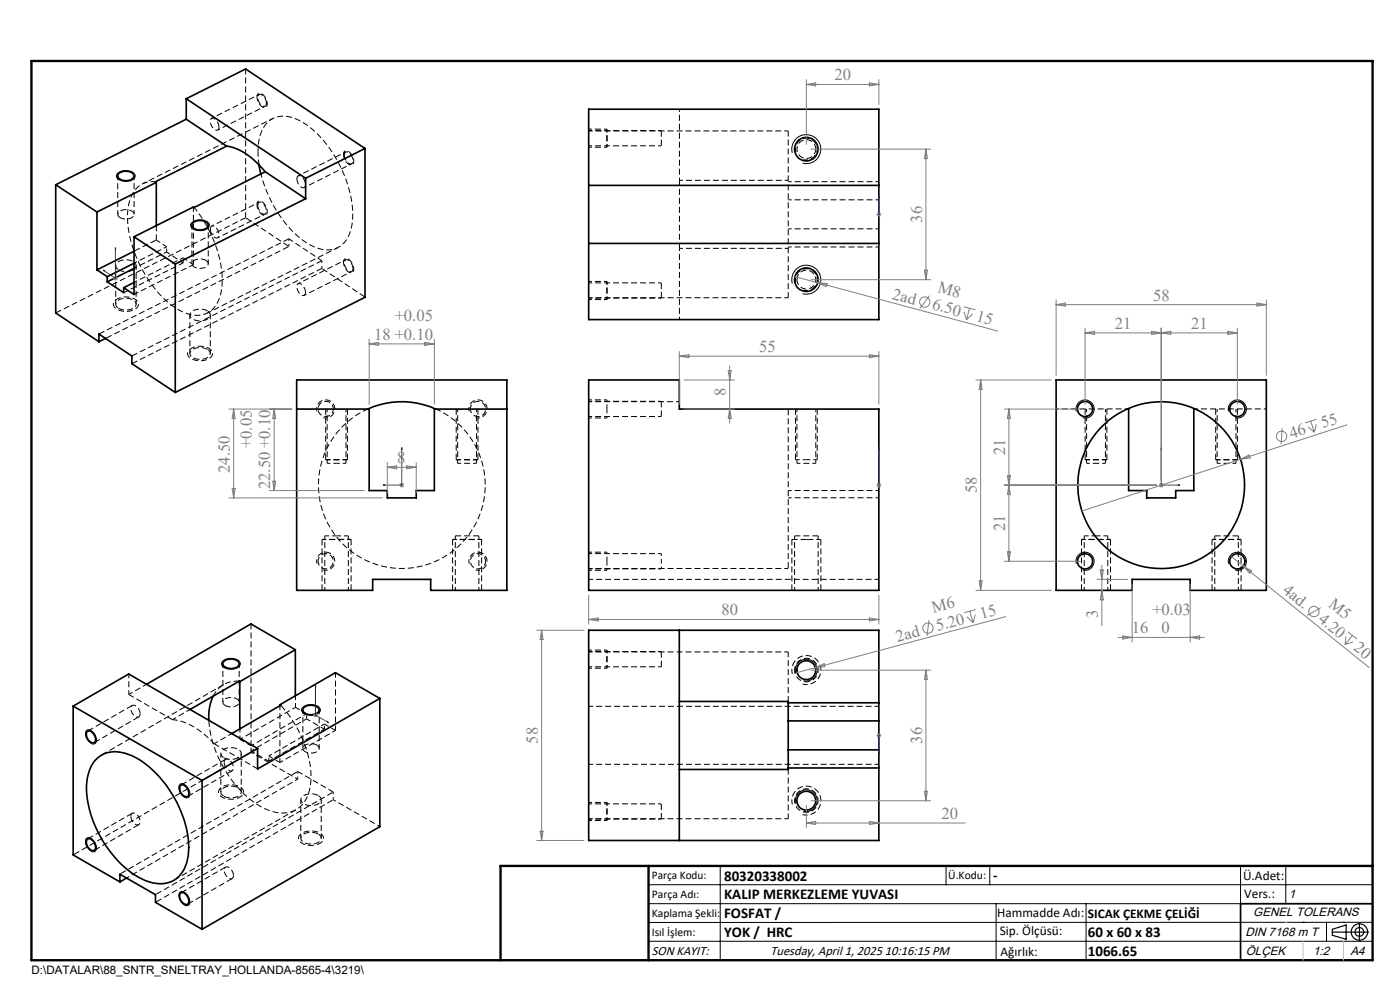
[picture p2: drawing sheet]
<svg xmlns="http://www.w3.org/2000/svg" width="297mm" height="210mm" viewBox="0 0 297 210" stroke-linecap="round" stroke-linejoin="round" font-family="sans-serif">
<g fill="none" stroke="#000" stroke-width=".21" stroke-dasharray="1.3 .6" stroke-linecap="butt">
<path d="M46.5 26.9a.63 .63 0 0 1-.6 .8 .63 .63 0 0 1-.7-.5 1.68 1.68 0 0 1-.3-2.1 1.44 1.44 0 0 1 1.5 1.6l.1 .2M56.5 21.9a.63 .63 0 0 1-.5 .7 .63 .63 0 0 1-.7-.5 1.68 1.68 0 0 1-.4-2 1.44 1.44 0 0 1 1.6 1.5v.3M63 37.9a.63 .63 0 0 1 .5-.7 .63 .63 0 0 1 .7 .5 1.68 1.68 0 0 1 .4 2.1 1.44 1.44 0 0 1-1.6-1.6v-.3M73 32.9a.63 .63 0 0 1 .6-.7 .63 .63 0 0 1 .7 .4 1.68 1.68 0 0 1 .3 2.1 1.44 1.44 0 0 1-1.5-1.5l-.1-.3M140.3 30.9v-3.2M44.6 48.6a.63 .63 0 0 1 .5-.7 .63 .63 0 0 1 .8 .4 1.68 1.68 0 0 1 .3 2.1 1.44 1.44 0 0 1-1.6-1.5v-.3M52.1 46.2l-40.3 20.2M54.7 43.5a.63 .63 0 0 1 .5-.7 .63 .63 0 0 1 .7 .5 1.68 1.68 0 0 1 .4 2.1 1.44 1.44 0 0 1-1.6-1.6v-.3M68.3 56.9l-40.3 20.2M68.3 55.3l-40.3 20.2M74.9 57a.63 .63 0 0 1-.5 .7 .63 .63 0 0 1-.8-.5 1.68 1.68 0 0 1-.3-2.1 1.44 1.44 0 0 1 1.6 1.6v.3M21 70.8l40.3-20.1"/>
<path d="M64.8 62a.63 .63 0 0 1-.5 .7 .63 .63 0 0 1-.7-.4 1.68 1.68 0 0 1-.4-2.1 1.44 1.44 0 0 1 1.6 1.5v.3M140.3 63.2v-3.2M69.1 86.7v10.8M73.7 97.5v-10.8M96.8 86.7v10.8M101.4 97.5v-10.8M128.8 86.7v.5M140.3 88.4v-3.3M168.8 86.7v10.8M171.1 97.5h-.5M173.4 97.5v-10.8M230.2 86.7v10.8"/>
<path d="M234.8 97.5v-10.8M257.9 86.7v10.8M262.5 97.5v-10.8M68.3 114.4v10.8M68.3 114.4h.1M96 114.4v10.8M96 114.4h.1M101.6 113.7h-5M128.8 119.1v.4M168 114.4h3.1M168 114.4v10.8M171.1 114.4h.5"/>
<path d="M173.6 113.7h-5M229.4 114.4v10.8M257.1 114.4v10.8M262.7 113.7h-5M74.5 125.2v-10.8M102.2 125.2v-10.8M174.1 125.2v-10.8M235.6 125.2v-10.8M263.3 125.2v-10.8M20 157.5l9.4-5.4M28 149.6l-9.4 5.5M29.7 151.4a1.62 1.62 0 0 0-1.7-1.7 1.71 1.71 0 0 0 1.3 2.4l.3-.2 .1-.5"/>
<path d="M47.5 145.2l-26 15M53.3 159.3v.3M140.3 141.4v-3.2M27.8 173.1a1.62 1.62 0 0 0 1.7 1.8 1.71 1.71 0 0 0-1.3-2.4l-.3 .2-.1 .4M28 172.5l-9.4 5.4M39.8 168.9l9.4-5.4M47.6 161.7a1.62 1.62 0 0 0 1.7 1.8 1.71 1.71 0 0 0-1.3-2.5l-.3 .2-.1 .5M47.8 161.1l-9.4 5.4M140.3 173.7v-3.2M20 180.4l9.4-5.5M36.9 186.7l25.9-14.9M39.8 191.8l9.4-5.4"/>
<path d="M47.8 183.9l-9.4 5.5M49.5 185.7a1.62 1.62 0 0 0-1.7-1.7 1.71 1.71 0 0 0 1.3 2.4l.3-.2 .1-.5"/>
</g>
<path d="M61.3 50.7v1.6M68.3 55.3v1.6M128.8 87.2v1.5M128.8 119.5v1.5M140.3 119.1v-1.7M140.3 120.7v-1.6M63.2 163.6v1.7M70.7 168v1.6" fill="none" stroke="#000" stroke-width=".21" stroke-dasharray="1.3 .6" stroke-dashoffset=".8" stroke-linecap="butt"/>
<g fill="none" stroke="#000" stroke-width=".21" stroke-dasharray="1.3 .6" stroke-dashoffset="-.1" stroke-linecap="butt">
<path d="M25.1 57.2a.99 .99 0 0 1-.5-1.1 .99 .99 0 0 1 .9-.8 2.81 2.81 0 0 1 3.3 .8 1.35 1.35 0 0 1-1.5 1.5h-1.2l-1-.4M33.2 50.9l-4.8 2.4M61.3 52.3l-9.2-6.1M22.4 71.8l38.9-19.5M25.1 65.3a.99 .99 0 0 1-.5-1.1 .99 .99 0 0 1 .9-.7 2.81 2.81 0 0 1 3.3 .7 1.35 1.35 0 0 1-1.5 1.5h-1.2l-1-.4M44.1 66a.99 .99 0 0 1 .5 1.1 .99 .99 0 0 1-1 .8 2.81 2.81 0 0 1-3.3-.8 1.35 1.35 0 0 1 1.5-1.5h1.3l1 .4M44.1 74.2a.99 .99 0 0 1 .5 1.1 .99 .99 0 0 1-1 .7 2.81 2.81 0 0 1-3.3-.7 1.35 1.35 0 0 1 1.5-1.5h1.3l1 .4M77.5 63l-9.2-6.1M167.2 120.6v-33.9M44.3 152.8a24 24 0 0 0 11.2 18.4 7.4 7.4 0 0 0 7.5 .4 7.8 7.8 0 0 0 3-7.1 24.2 24.2 0 0 0-6.4-14.9M47.5 160.7a.98 .98 0 0 1-.6-1 .98 .98 0 0 1 .8-.9 2.74 2.74 0 0 1 3.5 .9 1.58 1.58 0 0 1-1.8 1.4l-1.2-.1-.7-.3M47.5 168.9a.98 .98 0 0 1-.6-1 .98 .98 0 0 1 .8-.9 2.74 2.74 0 0 1 3.5 .9 1.58 1.58 0 0 1-1.8 1.3h-1.2l-.7-.3"/>
<path d="M67.5 168.7a.98 .98 0 0 1 .6 1.1 .98 .98 0 0 1-.8 .8 2.74 2.74 0 0 1-3.5-.8 1.58 1.58 0 0 1 1.8-1.4h.8l1.1 .3M67.5 176.9a.98 .98 0 0 1 .6 1 .98 .98 0 0 1-.8 .9 2.74 2.74 0 0 1-3.5-.9 1.58 1.58 0 0 1 1.8-1.3h.8l1.1 .3"/>
</g>
<g fill="none" stroke="#000" stroke-width=".21" stroke-dasharray="1.3 .6" stroke-dashoffset=".5" stroke-linecap="butt">
<path d="M54.7 32.1a7.8 7.8 0 0 1 2.9-6.8 6.2 6.2 0 0 1 6.3 .5 24.6 24.6 0 0 1 10.2 14.5 14.3 14.3 0 0 1-.3 10.1 5.1 5.1 0 0 1-7.1 2 20.9 20.9 0 0 1-9.6-10.5l-.8-2-.9-3M167.2 38.2h-23.1M167.2 38.5h19.2M28.4 59.9l10.4-5.2M35.3 53.4v-1M38.8 55.8v-1.1M144.1 52.7h23.1M167.2 42.4h19.2M186.4 48.5h-19.2M186.4 52.4h-19.2M97.1 98.3h4M144.1 85.2h-19.2"/>
<path d="M169.1 98.3h4M258.2 98.3h4M167.2 104.1h19.2M167.2 105.6h19.2M50.9 156.8v-2.2M53.3 159.3v-1.1M62.7 150l-11.8 6.8M65 152.5l-11.7 6.8M65 151.4l-11.7 6.8M65 152.5v-1.1M68.8 154.7v-1.1M57 161.5v-1.1"/>
<path d="M57 160.4l11.8-6.8M57 161.5l11.8-6.8M59.4 161.7l11.8-6.8"/>
</g>
<g fill="none" stroke="#000" stroke-width=".21" stroke-dasharray="1.3 .6" stroke-dashoffset=".3" stroke-linecap="butt">
<path d="M54.5 20.6a2.25 2.25 0 0 0 1.7 2.2 1.31 1.31 0 0 0 .2-1.9 1.28 1.28 0 0 0-1.7-1l-.2 .7M72.9 32.8a2.25 2.25 0 0 0 1.7 2.2 1.31 1.31 0 0 0 .2-1.9 1.28 1.28 0 0 0-1.7-1l-.2 .7M170.5 33.8a2.31 2.31 0 0 0 2.9-2 2.31 2.31 0 0 0-2.5-2.5 2.31 2.31 0 0 0-2.1 2.9M35.3 52.4l-2.1-1.5M41 56.1l-2.2-1.4M54.5 43.4a2.25 2.25 0 0 0 1.7 2.3 1.31 1.31 0 0 0 .2-2 1.28 1.28 0 0 0-1.7-.9l-.2 .6M72.9 55.6a2.25 2.25 0 0 0 1.7 2.3 1.31 1.31 0 0 0 .2-1.9 1.28 1.28 0 0 0-1.7-1l-.2 .6M26.3 62.1l12.5-6.3M28.4 62.4l12.6-6.3M170.5 61.5a2.31 2.31 0 0 0 2.9-2 2.31 2.31 0 0 0-2.5-2.5 2.31 2.31 0 0 0-2.1 2.9M70.7 86.7a1.62 1.62 0 0 1-2.3 1.5 1.62 1.62 0 0 1-.3-2.7 1.62 1.62 0 0 1 2.6 .9v.3M73.7 97.5h-4.6"/>
<path d="M99.8 86.7a1.62 1.62 0 0 1 2.3-1.4 1.62 1.62 0 0 1 .3 2.7 1.62 1.62 0 0 1-2.6-.9v-.4M101.4 97.5h-4.6M234.8 97.5h-4.6M262.5 97.5h-4.6M67.5 119.1a1.62 1.62 0 0 1 2.3-1.5 1.62 1.62 0 0 1 .3 2.7 1.62 1.62 0 0 1-2.6-.9v-.3M71.4 113.7h-2.5M73.9 113.7h-2.5M103 119.1a1.62 1.62 0 0 1-2.3 1.4 1.62 1.62 0 0 1-.3-2.7 1.62 1.62 0 0 1 2.6 .9v.4M171.6 114.4h2.5M232.5 113.7h-2.5M235 113.7h-2.5M186.4 122.9h-61.5"/>
<path d="M124.9 149.8h61.5M59.4 161.7v-12M186.4 162.1h-61.5"/>
</g>
<g fill="none" stroke="#000" stroke-width=".21" stroke-dasharray="1.3 .6" stroke-dashoffset=".6" stroke-linecap="butt">
<path d="M124.9 30.9h15.4M124.9 31.2h3.9M128.8 27.4v3.8M128.8 27.4h-3.9M140.3 27.7h-15.4M35.3 53.4l-6.9 3.5M35.3 52.4l-6.9 3.4M128.8 59.7v3.8M128.8 59.7h-3.9M25 63.4a1.19 1.19 0 0 0-1 1.1 1.19 1.19 0 0 0 .9 1.2 3.6 3.6 0 0 0 4.4-.8 1.44 1.44 0 0 0-1.4-1.7l-1.7-.2-1.2 .4M40.7 73.8a1.19 1.19 0 0 0-.9 1.2 1.19 1.19 0 0 0 .9 1.1 3.6 3.6 0 0 0 4.3-.7 1.44 1.44 0 0 0-1.3-1.8l-1.8-.1-1.2 .3M124.9 63.2h15.4"/>
<path d="M124.9 63.5h3.9M140.3 60h-15.4M69.4 98.3h2M69.4 86.7v11.6M71.4 98.3h2M73.4 98.3v-11.6M97.1 86.7v11.6M101.1 98.3v-11.6M124.9 88.4h15.4M124.9 88.7h3.9M128.8 84.8h-3.9M140.3 85.1h-15.4"/>
<path d="M169.1 86.7v11.6M173.1 98.3v-11.6M230.5 98.3h2M230.5 86.7v11.6M232.5 98.3h2M234.5 98.3v-11.6M258.2 86.7v11.6M262.2 98.3v-11.6M68.9 113.7v11.5M96.6 113.7v11.5M128.8 117.1h-3.9M140.3 117.4h-15.4"/>
<path d="M168.6 113.7v11.5M230 113.7v11.5M257.7 113.7v11.5M73.9 125.2v-11.5M101.6 125.2v-11.5M124.9 120.7h15.4M124.9 121h3.9M128.8 137.9v3.8M128.8 137.9h-3.9M140.3 138.2h-15.4M173.6 125.2v-11.5M235 125.2v-11.5"/>
<path d="M262.7 125.2v-11.5M53.3 159.6l9.9 5.7M124.9 141.4h15.4M124.9 141.7h3.9M50.9 169.1a1.2 1.2 0 0 0 .8-1.3 1.2 1.2 0 0 0-1.1-1 3.4 3.4 0 0 0-4.2 .9 1.57 1.57 0 0 0 1.6 1.7l1.7 .1 1.2-.4M67.9 178.9a1.2 1.2 0 0 0 .7-1.3 1.2 1.2 0 0 0-1-1 3.4 3.4 0 0 0-4.2 .9 1.57 1.57 0 0 0 1.5 1.7l1.8 .1 1.2-.4M70.7 169.6l9.9 5.7M124.9 173.7h15.4M124.9 174.1h3.9M128.8 170.2v3.9M128.8 170.2h-3.9M140.3 170.5h-15.4"/>
<path d="M26.9 186.2l36.3-20.9"/>
</g>
<g fill="none" stroke="#000" stroke-width=".21" stroke-dasharray="1.3 .6" stroke-dashoffset=".4" stroke-linecap="butt">
<path d="M25 37.3v8.2M57.9 25.1l-27.7 13.9M167.2 27.8h-42.3M24.5 56.4v8.1M28.4 45.5v-8.2M38.8 55.8l-3.5-2.4M40.7 47.8v8.1M44.2 55.9v-8.1M28.9 64.5v-8.1M40.3 66.8v8.2M44 66.4l27.7-13.9M44.6 75v-8.2"/>
<path d="M124.9 63.2h42.3M68.6 88.6a1.92 1.92 0 0 0 2.4-1.7 1.92 1.92 0 0 0-2.1-2.1 1.92 1.92 0 0 0-1.7 2.4M100.9 88.6a1.92 1.92 0 0 0 2.4-1.7 1.92 1.92 0 0 0-2.1-2.1 1.92 1.92 0 0 0-1.7 2.4M173.4 97.5h-2.3M68.4 114.4h6.1M96.1 114.4h6.1M229.4 114.4h6.2M257.1 114.4h6.2M68.6 120.9a1.92 1.92 0 0 0 2.4-1.7 1.92 1.92 0 0 0-2.1-2.1 1.92 1.92 0 0 0-1.7 2.4M100.9 120.9a1.92 1.92 0 0 0 2.4-1.7 1.92 1.92 0 0 0-2.1-2.1 1.92 1.92 0 0 0-1.7 2.4M124.9 120.6h42.3M167.2 138.3h-42.3"/>
<path d="M27.3 147.3v-4.3M31.1 145.1l-3.8 2.2M36.6 152.7l3.7-2.2M46.8 159.8v8.2M47.3 140.8v8.1M49.2 155.6l-3.8 2.2M50.7 148.9v-8.1M53.3 159.3l3.7 2.2M62.7 150v-2.4M64.3 150.6v8.1M65 152.5l3.8 2.2M67.7 158.7v-8.1"/>
<path d="M168.6 142.1a2.5 2.5 0 0 1 3.6-2.2 2.5 2.5 0 0 1 .4 4.2 2.5 2.5 0 0 1-4-1.5v-.5M51.2 168v-8.2M63.8 169.6v8.2M68.2 177.8v-8.2M124.9 173.7h42.3M173.6 169.8a2.5 2.5 0 0 1-3.6 2.3 2.5 2.5 0 0 1-.4-4.3 2.5 2.5 0 0 1 3.9 1.6l.1 .4"/>
</g>
<g fill="none" stroke="#000" stroke-width=".35">
<path d="M11.8 39.2v27.2l9.2 6.1M11.8 39.2l8.8 5.8M25.3 36.8a2.33 2.33 0 0 1 3.1 .3 1.35 1.35 0 0 1-1.7 1.2 1.42 1.42 0 0 1-1.7-1.1zM33.2 38.7l-12.6 6.3M33.2 38.7v9.2M39.5 25.3l8.6 5.7M39.5 25.3l-27.7 13.9M39.5 20.9l12.6-6.3 25.3 16.9M39.5 20.9l25.3 16.9M39.5 20.9v4.4M48.1 31a12.7 12.7 0 0 1 7.5 4.6l.7 .8M48.1 31l-15.1 7.6 .2 .1"/>
<path d="M54.9 35l.5 1.9M56.3 36.4l-27.9 13.8M56.3 36.4l8.5 5.7M64.8 37.8v4.3M77.4 31.5v31.6l-40.2 20.1M77.4 31.5l-12.6 6.3M124.9 23.2h61.5v44.6h-61.5zM124.9 39.3h61.5M20.6 45v12.2M20.6 57.2l2.2 1.5M22.8 58.7v1.1M22.8 59.8l3.4 2.3v-1.1"/>
<path d="M28.4 50.2v12.3l-2.2-1.5M28.4 50.2l8.8 5.8M28.4 53.3l-7.8 3.9M28.4 59.9l-2.2 1.1M28.4 56.9l-5.6 2.9M28.4 55.8l-5.6 2.9M37.2 56v27.2M40.9 47.3a2.31 2.31 0 0 1 3.2 .2 1.17 1.17 0 0 1-1.4 1.3 1.58 1.58 0 0 1-2-1.1zM64.8 42.1l-27.6 13.9M124.9 51.6h61.5M21 72.5v-1.6l7 4.6v1.6l9.2 6.1M22.4 71.8l-1.4 .7"/>
<path d="M62.9 80.6h44.6v44.6h-16.1v-2.3h-12.3v2.3h-16.2zM62.9 86.8h15.4v17.3h3.9v1.5h6.1v-1.5h3.8v-17.3h15.4M78 86.8a17.4 17.4 0 0 1 14.4 0M124.9 80.6h19.2v6.2h42.3v38.4h-61.5zM224 80.6h44.6v44.6h-16.1v-2.3h-12.3v2.3h-16.2zM239.1 86.8h.3v17.3h3.9v1.5h6.1v-1.5h3.9v-17.3h.2M62.7 137.8l-9.5-5.4-22.1 12.8M62.7 137.8l-11.8 6.8M62.7 137.8v9.8M124.9 133.7h61.5v44.6h-61.5zM144.1 133.7v44.6M15.5 149.8v31.6l9.9 5.7"/>
<path d="M15.5 149.8l27.4 15.8M15.5 149.8l11.8-6.8 27.3 15.8M18.4 155.3a.75 .75 0 0 1 1.2 .2 1.59 1.59 0 0 1 .4 2 1.66 1.66 0 0 1-1.6-2.2zM45.2 147.7l-.4 1.1-.4 1.5-.1 2.5M47.5 140.3a2.32 2.32 0 0 1 3.2 .3 1.25 1.25 0 0 1-1.6 1.2 1.48 1.48 0 0 1-1.8-1.1zM50.9 144.6l-.2-.1-10.4 6M50.9 144.6v10M54.6 158.8l-11.7 6.8M59.4 149.5l.1 .1-10.3 6M59.4 149.5v.2M64.4 150.2a2.24 2.24 0 0 1 3.3 .3 1.48 1.48 0 0 1-1.8 1.1 1.34 1.34 0 0 1-1.6-1.2zM80.6 148.2v27.2l-37.7 21.7"/>
<path d="M80.6 148.2l-26 14.9v-4.3M80.6 148.2l-9.4-5.5-11.8 6.8M144.1 148.8h23.1v14.4h-23.1M167.2 149.1h19.2M167.2 152.9h19.2M167.2 159.1h19.2M18.4 178.1a.75 .75 0 0 1 1.2 .2 1.59 1.59 0 0 1 .4 2.1 1.66 1.66 0 0 1-1.6-2.3zM20.2 161.2a6.4 6.4 0 0 1 7.7-.9 22.5 22.5 0 0 1 10.8 12.7 15.2 15.2 0 0 1 .4 11.3 5.7 5.7 0 0 1-7.4 2.8 20.3 20.3 0 0 1-11-10.8 19.6 19.6 0 0 1-2.2-11.2l.7-2.2zM38.3 166.6a1.41 1.41 0 0 1 1.7 1.4 .66 .66 0 0 1-.1 .9 .66 .66 0 0 1-.9-.1 1.67 1.67 0 0 1-.7-2.2zM42.9 165.6v31.5M167.2 162.9h19.2M25.4 187.1v-1.7l7.6 4.4v1.6l9.9 5.7"/>
<path d="M26.8 186.3l-1.4 .8M38.2 189.6a.86 .86 0 0 1 1.5 .4 1.2 1.2 0 0 1 0 1.9 1.77 1.77 0 0 1-1.5-2.3zM291.2 191.7h-28v12"/>
<circle cx="171" cy="31.6" r="2.49"/>
<circle cx="171" cy="59.3" r="2.49"/>
<circle cx="230.2" cy="86.8" r="1.61"/>
<circle cx="262.5" cy="86.8" r="1.61"/>
<circle cx="230.2" cy="119.1" r="1.61"/>
<circle cx="246.3" cy="102.9" r="17.7"/>
<circle cx="262.5" cy="119.1" r="1.61"/>
<circle cx="171" cy="142.2" r="1.99"/>
<circle cx="171" cy="169.8" r="2"/>
</g>
<path d="M46.2 27.6l10-5.1M55 20l-10.1 5.1M64.5 39.8l10.1-5.1M73.3 32.2l-10 5.1M144.1 38.2v-15M46.2 50.5l10-5.1M55 42.9l-10.1 5M73.3 55.1l-10 5.1M64.5 62.7l10.1-5.1M144.1 67.8v-15.1M224.1 86.7h15M253.6 86.7h15.1" fill="none" stroke="#000" stroke-width=".21" stroke-dasharray="1.3 .6" stroke-dashoffset=".7" stroke-linecap="butt"/>
<g fill="none" stroke="#000" stroke-width=".21" stroke-dasharray="1.3 .6" stroke-dashoffset=".2" stroke-linecap="butt">
<path d="M55 34.9l-.3-2.8M41 56.1v-12.2M41.2 44a25.1 25.1 0 0 1 5.9 16.9 6.3 6.3 0 0 1-3.7 5.8 7.7 7.7 0 0 1-6.7-1.7 25.4 25.4 0 0 1-9.6-20.1 6.6 6.6 0 0 1 3.5-6.1l1.1-.3h1.3M61.3 50.7l7 4.6M36.6 152.7a13.9 13.9 0 0 1 8.8 5.1M50.9 156.8l2.4 1.4M65 151.4l-2.3-1.4M71.2 154.9v-12.2M71.2 154.9l-2.4-1.3M167.2 148.8v-10.5M170.3 145.1a3.1 3.1 0 0 0 3.8-2.7 3.1 3.1 0 0 0-3.3-3.3 3.1 3.1 0 0 0-2.7 3.8M57 160.4l2.4 1.3"/>
<path d="M167.2 173.7v-10.5M170.3 172.8a3.1 3.1 0 0 0 3.8-2.7 3.1 3.1 0 0 0-3.3-3.3 3.1 3.1 0 0 0-2.7 3.8"/>
</g>
<g fill="none" stroke="#000" stroke-width=".21" stroke-dasharray="1.3 .6" stroke-dashoffset=".1" stroke-linecap="butt">
<path d="M173.1 31.6a2 2 0 0 1-2.9 1.8 2 2 0 0 1-.4-3.4 2 2 0 0 1 3.2 1.2l.1 .4M25.4 46.1a2.35 2.35 0 0 0 3-.4 1.2 1.2 0 0 0-1.5-1.2 1.54 1.54 0 0 0-1.9 1l.4 .6M33.2 50.9v-3.1M43.8 55.3a2.35 2.35 0 0 0-3 .4 1.2 1.2 0 0 0 1.5 1.2 1.54 1.54 0 0 0 1.9-1l-.4-.6M52.1 46.2v-31.6M144.1 52.7v-14.5M169.1 59.3a2 2 0 0 1 2.8-1.8 2 2 0 0 1 .4 3.4 2 2 0 0 1-3.2-1.2v-.4M167.2 63.2v-35.4M92.5 86.7a17.7 17.7 0 0 1 6.7 27.1 17.7 17.7 0 0 1-27.9 0 17.7 17.7 0 0 1 6.7-27.1M53.3 132.3v25.9M27.3 147.3l9.3 5.4M45.4 157.8l9.3 5.3"/>
<path d="M47.8 149.7a2.27 2.27 0 0 0 2.9-.6 1.32 1.32 0 0 0-1.6-1.2 1.41 1.41 0 0 0-1.8 1.2l.5 .6M50.7 144.5a5.4 5.4 0 0 0-5.5 3.2M67.2 158a2.27 2.27 0 0 0-2.9 .6 1.32 1.32 0 0 0 1.6 1.1 1.41 1.41 0 0 0 1.8-1.1l-.5-.6M63.2 163.6l7.5 4.4"/>
</g>
<path d="M70.7 168l-37.7 21.8M70.7 169.6l-37.7 21.8M15.5 181.3l37.8-21.7M25.4 185.4l37.8-21.8" fill="none" stroke="#000" stroke-width=".21" stroke-dasharray="1.3 .6" stroke-dashoffset="-.2" stroke-linecap="butt"/>
<g fill="none" stroke="#808080" stroke-width=".21">
<path d="M171.1 16.9v13.7M171.1 17.9h15.3M171.1 17.9l1.9-.3v.6zM184.4 17.6l2 .3-2 .3zM186.4 16.9v5.3M172 31.6h25.4M196.4 31.6v27.7M196.4 31.6l.3 2h-.6zM24 59h1M24.1 58.7l.7 .7M24.5 58.5v1M24.8 58.7l-.7 .7"/>
<path d="M168.6 58.7l4.9 1.3M172 59.3h25.4M173.5 60l38.2 10.2M173.5 60l2 .2-.2 .6zM185.9 45.5h1M186.1 45.1l.7 .8M186.4 45v1M186.8 45.1l-.7 .8M196.1 57.3h.6l-.3 2zM78.3 72v13.8M78.3 72.9h13.8M78.3 72.9l2-.3v.7z"/>
<path d="M90.1 72.6l2 .3-2 .4zM92.1 72v13.8M144.1 74.6v11.2M144.1 75.6h42.3M144.1 75.6l2-.4v.7zM154.5 78.6h.6l-.3 2zM154.8 77.6v12.2M184.4 75.2l2 .4-2 .3zM186.4 74.6v11.2M197.2 62.7l-2 2.7M204.5 65.1l2.4 .6M204.5 66.1l.5 1.7"/>
<path d="M205.7 65.4l-.7 2.4M206.3 66.6l-1.3 1.2M224 63.6v16M224 64.6h44.6M224 64.6l2-.3v.6zM230.2 69.6v16.2M230.2 70.6h32.3M230.2 70.6l2-.3v.6zM244.3 70.3l2 .3-2 .3zM246.3 69.6v32.3M246.3 70.6l2.1-.3v.6zM260.5 70.3l2 .3-2 .3z"/>
<path d="M262.5 69.6v16.2M266.7 64.3l1.9 .3-1.9 .3zM268.6 63.6v16M48.6 86.8h13.3M49.6 86.8l.3 2h-.7zM49.6 86.8v18.8M58.2 86.8v17.3M58.2 86.8l.3 2h-.6zM82.2 98.1v6.5M82.2 99.1h6.1M82.2 99.1l1.9-.3v.6zM86.3 98.8l2 .3-2 .3z"/>
<path d="M88.3 98.1v6.5M145.1 86.8h10.7M145.1 80.6h10.7M154.8 86.8l.3 2h-.6zM207 80.6h16M208 80.6v44.6M208 80.6l.4 2h-.7zM213 86.8h16.2M214 86.8l.3 2h-.6zM214 86.8v32.3M263.2 97.4l-33.7 11M263.2 97.4l1.8-.9 .2 .6z"/>
<path d="M272 90.9l-.2 3.4M277.5 90.5l1.3 1.2M278.1 89.3l.7 2.4M279.3 88.9l-2.4 .8M279.3 90l-.5 1.7M285.7 90.1l-22.5 7.3M48.6 105.6h32.5M49.2 103.6h.7l-.3 2zM57.1 104.1h20.2M57.9 102.1h.6l-.3 2zM84.7 102.9h1M84.9 102.5l.7 .8"/>
<path d="M85.2 102.4v1M85.6 102.5l-.7 .8M185.9 102.9h1M186.1 102.5l.7 .8M186.4 102.4v1M186.8 102.5l-.7 .8M213 102.9h32.4M213 119.1h16.2M213.7 100.9h.6l-.3 2zM213.7 117.1h.6l-.3 2zM214 102.9l.3 2h-.6zM233.8 119.9v12.8"/>
<path d="M245.9 102.9h.9M246 102.5l.7 .8M246.3 102.4v1M246.7 102.5l-.7 .8M261.2 118.1l2.5 2M113.9 133.7h10M114.9 133.7v44.6M114.9 133.7l.3 2h-.6zM124.9 126.2v6.2M124.9 131.4h61.5M124.9 131.4l2-.3v.6zM184.4 131.1l2 .3-2 .3z"/>
<path d="M186.4 126.2v6.2M197.1 131.6l-.4 3.3M205.1 130.8l1.3 1.3M205.7 129.6l.7 2.5M206.9 130.4l-.5 1.7M207 129.3l-2.5 .7M207 125.2h16M207.7 123.2h.7l-.4 2zM213.4 130.8l-44.3 11.9M232.7 122.9h6.5M233.4 120.9h.7l-.3 2zM233.8 125.2l.3 2h-.7z"/>
<path d="M237.2 135.2h18.3M238.2 134.9l2 .3-2 .4zM240.2 123.9v12.3M252.5 123.9v12.3M252.5 135.2l2-.3v.7zM263.7 120.1l26.7 21.5M263.7 120.1l1.8 1-.4 .5zM280.2 128.9l-2.9 1.7M285.5 135l-.2 1.7M285.9 134l2 1.6M286.9 134.8l-1.6 1.9M287 136.2l-1.7 .5"/>
<path d="M66.4 151.7h1M66.6 151.3l.7 .7M66.9 151.2v1M67.3 151.3l-.7 .7M172 142.2h25.4M173 141.6l1.8-.8 .2 .6zM185.9 156h1M186.1 155.6l.7 .7M186.4 155.5v1M186.8 155.6l-.7 .7M196.4 142.2v27.7M196.4 142.2l.3 1.9h-.6z"/>
<path d="M113.9 178.3h10M114.6 176.3h.6l-.3 2zM171.1 170.8v4.8M171.1 174.6l1.9-.4v.7zM171.1 174.6h33.7M172 169.9h25.4M184.4 174.2l2 .4-2 .3zM196.1 167.8h.6l-.3 2.1z"/>
<circle cx="196.2" cy="64.1" r="1.09"/>
<circle cx="271.9" cy="92.6" r="1.11"/>
<circle cx="196.9" cy="133.2" r="1.09"/>
<circle cx="278.8" cy="129.7" r="1.1"/>
</g>
<g fill="none" stroke="#000" stroke-width=".21">
<path d="M25.1 36.6a2.61 2.61 0 0 1 3.6 .6 1.49 1.49 0 0 1-1.7 1.3 1.91 1.91 0 0 1-2.3-1.3zM168.1 32.4a3.1 3.1 0 0 1 2.6-3.8 3.1 3.1 0 0 1 3.4 3.3 3.1 3.1 0 0 1-3.8 2.7M40.6 47.3a2.78 2.78 0 0 1 3.7 .1 1.22 1.22 0 0 1-1.2 1.5 2.3 2.3 0 0 1-2.6-1zM168.1 60.1a3.1 3.1 0 0 1 2.6-3.9 3.1 3.1 0 0 1 3.4 3.4 3.1 3.1 0 0 1-3.8 2.7M228.3 87.3a1.92 1.92 0 0 1 1.7-2.5 1.92 1.92 0 0 1 2.1 2.1 1.92 1.92 0 0 1-2.4 1.7M260.6 87.3a1.92 1.92 0 0 1 1.7-2.5 1.92 1.92 0 0 1 2.1 2.1 1.92 1.92 0 0 1-2.4 1.7M228.3 119.6a1.92 1.92 0 0 1 1.7-2.4 1.92 1.92 0 0 1 2.1 2 1.92 1.92 0 0 1-2.4 1.7M260.6 119.6a1.92 1.92 0 0 1 1.7-2.4 1.92 1.92 0 0 1 2.1 2 1.92 1.92 0 0 1-2.4 1.7M18.3 155a1.2 1.2 0 0 1 1.8 .7 1.54 1.54 0 0 1 0 2.1 2.05 2.05 0 0 1-2-2.3zM47.1 140.4a2.78 2.78 0 0 1 3.7 0 1.08 1.08 0 0 1-1 1.5 2.11 2.11 0 0 1-2.8-1.1zM64.3 150a2.65 2.65 0 0 1 3.6 .4 1.39 1.39 0 0 1-1.5 1.3 2.04 2.04 0 0 1-2.4-1.1zM168.8 142.8a2.32 2.32 0 0 1 2-3 2.32 2.32 0 0 1 2.6 2.5 2.32 2.32 0 0 1-2.9 2.1"/>
<path d="M18.3 177.9a1.2 1.2 0 0 1 1.8 .7 1.52 1.52 0 0 1 0 2 2.05 2.05 0 0 1-2-2.2zM38.1 166.5a1.17 1.17 0 0 1 1.8 .6 1.45 1.45 0 0 1 0 2.1 2.02 2.02 0 0 1-1.8-2.7zM168.8 170.5a2.32 2.32 0 0 1 2-3 2.32 2.32 0 0 1 2.6 2.5 2.32 2.32 0 0 1-2.9 2.1M38.1 189.3a1.17 1.17 0 0 1 1.8 .7 1.43 1.43 0 0 1 0 2.1 2.05 2.05 0 0 1-2-2.3zM137.6 187.7h153.6M137.6 191.7h153.6M137.6 199.7h153.6M152.8 183.7v20M200.7 183.7v4M210 183.7v4M211.3 191.7v12M230.4 191.7v12"/>
<path d="M263.2 183.7v20M272.8 183.7v8M276.4 195.6h.1M281.4 195.6v4.1M285 195.6h.1M291.2 195.6l-153.6 .1"/>
</g>
<path d="M170.6 97.5h-1.8" fill="none" stroke="#000" stroke-width=".21" stroke-dasharray="1.3 .6" stroke-dashoffset=".9" stroke-linecap="butt"/>
<path d="M128.8 84.8v1.9M128.8 117.1v2" fill="none" stroke="#000" stroke-width=".21" stroke-dasharray="1.3 .6" stroke-dashoffset="1" stroke-linecap="butt"/>
<path d="M68.4 114.4h6.1M96.1 114.4h6.1M229.4 114.4h6.2M257.1 114.4h6.2" fill="none" stroke="#000" stroke-width=".25" stroke-dasharray="1.3 .6" stroke-dashoffset=".4" stroke-linecap="butt"/>
<path d="M73.7 97.5h-4.6M101.4 97.5h-4.6M234.8 97.5h-4.6M262.5 97.5h-4.6" fill="none" stroke="#000" stroke-width=".25" stroke-dasharray="1.3 .6" stroke-dashoffset=".3" stroke-linecap="butt"/>
<path d="M128.8 27.4v3.8M128.8 59.7v3.8M128.8 137.9v3.8M128.8 170.2v3.9" fill="none" stroke="#000" stroke-width=".25" stroke-dasharray="1.3 .6" stroke-dashoffset=".6" stroke-linecap="butt"/>
<g fill="none" stroke="#000" stroke-width=".25">
<path d="M282.6 197.7h7.8M282.6 197.1l3-.9v3l-3-.8zM288.4 195.8v3.8M106.2 203.7h185"/>
<circle cx="288.4" cy="197.7" r="1.74"/>
<circle cx="288.4" cy="197.7" r=".93"/>
</g>
<g fill="none" stroke="#00f" stroke-width=".21">
<path d="M21.9 57.3l.3 .1v.1zM24.5 52.5l.1 .4zM24.5 52.5v6.5l-2.6-1.7M186.4 41.5v.4v-.4M186.4 45.4v.2zM186.4 45.5h.1M186.4 41.5v4M85.2 94.9l.1 .4h-.2zM85.2 94.9v8h-4M186.4 94.9v.4v-.4M186.4 94.9v8M246.3 94.9l.2 .4h-.3z"/>
<path d="M246.3 94.9v8h4M81.2 102.9l.4-.1v.2zM186.4 102.8v.2zM186.4 102.9h.1M249.9 102.8l.4 .1-.4 .1zM66.9 145.2l.1 .3-.1-.1zM66.9 145.2v6.5l2.8 1.6M69.5 153.1l.2 .2-.2-.1zM186.4 160v-.4v.4M186.4 155.9v.2zM186.4 156h.1M186.4 156v4"/>
</g>
<path d="M68.3 114.4h.1M96 114.4h.1" fill="none" stroke="#000" stroke-width=".25" stroke-dasharray="1.3 .6" stroke-linecap="butt"/>
<path d="M6.7 12.9h284.5v190.8h-284.5zM137.6 183.7v20M291.2 183.7h-185v20" fill="none" stroke="#000" stroke-width=".5"/>
<path d="M276.4 199.7v4M285 199.7v4" fill="none" stroke="#c0c0c0" stroke-width=".21"/>
<path d="M272.8 195.6h.1" fill="none" stroke="#c0c0c0" stroke-width=".25"/>
<g fill="#00f">
<path d="M186.4 102.8v.2zM186.4 94.9v.4z"/>
<path d="M69.5 153.1l.2 .2-.2-.1zM66.9 145.2l.1 .3-.1-.1zM21.9 57.3l.3 .2v-.1zM24.5 52.5l.1 .4z"/>
<path d="M249.9 102.8l.4 .1-.4 .1zM246.3 94.9l.2 .4h-.3z"/>
<path d="M186.4 159.6v.4zM186.4 155.9v.2z"/>
<path d="M81.2 102.9l.4 .1v-.2zM85.2 94.9l-.1 .4h.2z"/>
<path d="M186.4 41.5v.4zM186.4 45.4v.2z"/>
</g>
<g font-size="3.5" fill="#808080">
<text x="177" y="17">20</text>
<text x="195.6" y="47.2" transform="rotate(-90 195.6 47.2)">36</text>
<text x="189.1" y="63.3" transform="rotate(15 189.1 63.3)">2ad</text>
<text x="197.6" y="65.6" transform="rotate(15 197.6 65.6)">6.50</text>
<text x="198.8" y="61.9" transform="rotate(15 198.8 61.9)">M8</text>
<text x="244.6" y="63.8">58</text>
<text x="83.7" y="68.2">+0.05</text>
<text x="207" y="68.1" transform="rotate(15 207 68.1)">15</text>
<text x="236.5" y="69.8">21</text>
<text x="252.7" y="69.8">21</text>
<text x="79.4" y="72.1">18 +0.10</text>
<text x="161.1" y="74.7">55</text>
<text x="154" y="84.1" transform="rotate(-90 154 84.1)">8</text>
<text x="53.4" y="95" transform="rotate(-90 53.4 95)">+0.05</text>
<text x="273.9" y="93" transform="rotate(-18 273.9 93)">46</text>
<text x="280.6" y="90.9" transform="rotate(-18 280.6 90.9)">55</text>
<text x="48.8" y="100.3" transform="rotate(-90 48.8 100.3)">24.50</text>
<text x="84.3" y="98.3">8</text>
<text x="213.2" y="96.6" transform="rotate(-90 213.2 96.6)">21</text>
<text x="57.3" y="103.8" transform="rotate(-90 57.3 103.8)">22.50 +0.10</text>
<text x="207.2" y="104.6" transform="rotate(-90 207.2 104.6)">58</text>
<text x="213.2" y="112.7" transform="rotate(-90 213.2 112.7)">21</text>
<text x="271.9" y="125.6" transform="rotate(39 271.9 125.6)">4ad.</text>
<text x="153" y="130.5">80</text>
<text x="198" y="130" transform="rotate(-15 198 130)">M6</text>
<text x="208.2" y="131.3" transform="rotate(-15 208.2 131.3)">15</text>
<text x="232.9" y="131.1" transform="rotate(-90 232.9 131.1)">3</text>
<text x="244.5" y="130.5">+0.03</text>
<text x="279.5" y="131.7" transform="rotate(39 279.5 131.7)">4.20</text>
<text x="281.7" y="128.5" transform="rotate(39 281.7 128.5)">M5</text>
<text x="190.4" y="136.1" transform="rotate(-15 190.4 136.1)">2ad</text>
<text x="198.9" y="133.8" transform="rotate(-15 198.9 133.8)">5.20</text>
<text x="240.1" y="134.4">16</text>
<text x="246.4" y="134.4">0</text>
<text x="287" y="137.8" transform="rotate(39 287 137.8)">20</text>
<text x="114.1" y="157.7" transform="rotate(-90 114.1 157.7)">58</text>
<text x="195.6" y="157.7" transform="rotate(-90 195.6 157.7)">36</text>
<text x="199.7" y="173.7">20</text>
</g>
<g font-size="3.2">
<text x="153.6" y="190.8">KALIP MERKEZLEME YUVASI</text>
<text x="153.6" y="186.8">80320338002</text>
<text x="210.7" y="186.6">-</text>
<text x="153.6" y="194.8">FOSFAT /</text>
<text x="153.6" y="198.8">YOK / HRC</text>
<text x="230.8" y="198.7">60 x 60 x 83</text>
<text x="230.8" y="202.8">1066.65</text>
</g>
<g font-size="2.8">
<text x="263.7" y="186.7">Ü.Adet:</text>
<text x="263.9" y="190.5">Vers.:</text>
<text x="211.5" y="194.5">Hammadde Adı:</text>
<text x="230.8" y="194.7">SICAK ÇEKME ÇELİĞİ</text>
<text x="138.3" y="202.6">SON KAYIT:</text>
<text x="163.5" y="202.6">Tuesday, April 1, 2025 10:16:15 PM</text>
<text x="212.1" y="198.4">Sip. Ölçüsü:</text>
<text x="212.2" y="202.7">Ağırlık:</text>
</g>
<g font-size="2.6">
<text x="273.4" y="190.4">1</text>
<text x="265.9" y="194.4">GENEL TOLERANS</text>
<text x="264.2" y="198.5">DIN 7168 m T</text>
<text x="264.3" y="202.6">ÖLÇEK</text>
<text x="278.5" y="202.6">1:2</text>
<text x="286.5" y="202.6">A4</text>
</g>
<g font-size="2.5">
<text x="138.3" y="186.4">Parça Kodu:</text>
<text x="138.3" y="190.5">Parça Adı:</text>
<text x="201.2" y="186.5">Ü.Kodu:</text>
<text x="138.3" y="194.5">Kaplama Şekli:</text>
<text x="138.3" y="198.6">Isıl İşlem:</text>
<text x="6.7" y="206.7">D:\DATALAR\88_SNTR_SNELTRAY_HOLLANDA-8565-4\3219\</text>
</g>
</svg>
